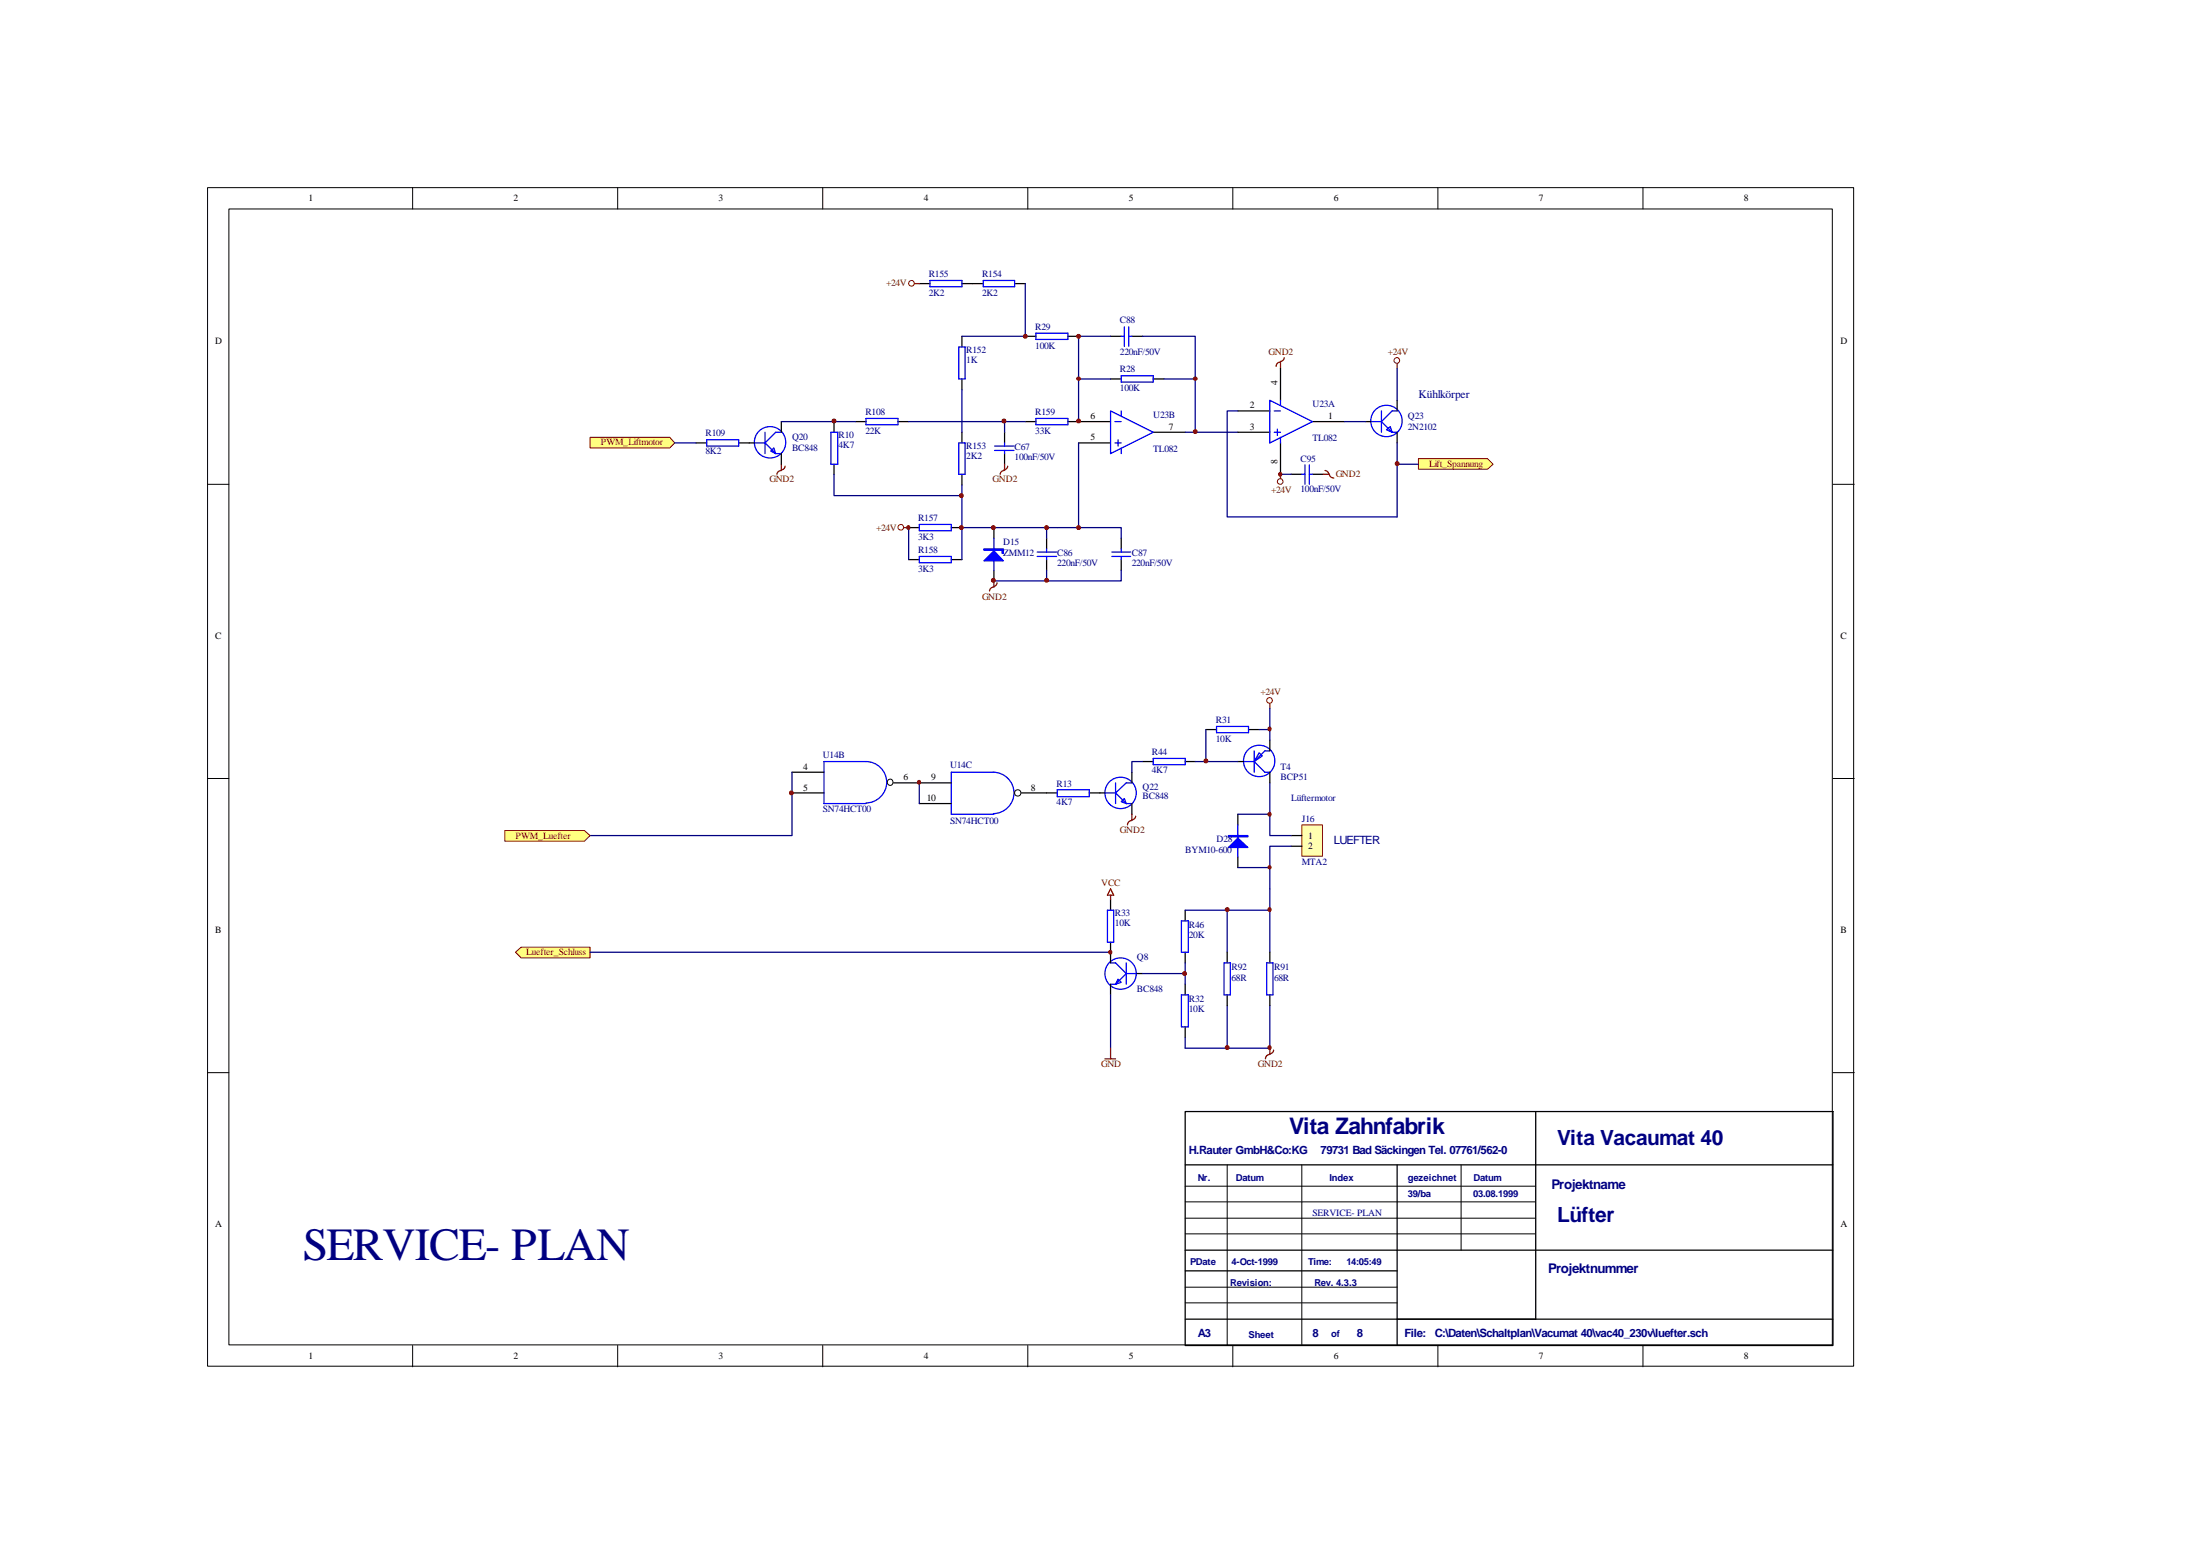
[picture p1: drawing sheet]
<svg xmlns="http://www.w3.org/2000/svg" width="297mm" height="210mm" viewBox="0 0 297 210" stroke-linecap="round" stroke-linejoin="round" font-family="sans-serif">
<g fill="none" stroke="#000" stroke-width=".14">
<path d="M28 25.3h222.3v159.1h-222.3zM30.9 28.2h216.5v153.3h-216.5zM55.7 25.3v2.9M83.4 25.3v2.9M111.1 25.3v2.9M138.8 25.3v2.9M166.5 25.3v2.9M194.1 25.3v2.9M221.8 25.3v2.9M28 65.4h2.9M247.5 65.4h2.9M28 105.1h2.9"/>
<path d="M247.5 105.1h2.9M28 144.8h2.9M165.7 157.2v24.4M175.8 157.2v24.4M197.3 157.2v11.6M247.5 144.8h2.9M160 175.9h28.6M160 173.8h28.6M160 166.6h47.3M160 164.4h47.3M160 162.2h47.3M160 160.1h47.3"/>
<path d="M55.7 181.6v2.9M83.4 181.6v2.9M111.1 181.6v2.9M138.8 181.6v2.9M166.5 181.6v2.9M194.1 181.6v2.9M221.8 181.6v2.9"/>
<circle cx="120.2" cy="105.6" r=".4"/>
</g>
<g fill="none" stroke="#000" stroke-width=".17">
<path d="M162.8 98.5h1.5M168.6 98.5h1.4M106.9 104.2h4.4M106.9 107h4.4M120.6 105.7h3.5M149.9 121.4v1.5M149.9 127.2v2.8M149.9 132.9v1.4M153.5 131.4h.8M160 122.9v1.4M160 128.5v1.5M160 132.9v1.4"/>
<path d="M160 138.6v1.5M160 150h87.5v31.6h-87.5zM160 157.2h87.5M188.6 157.2v24.4M207.3 150v28.1M160 178.1h87.5M160 171.5h28.6M160 168.8h87.5"/>
</g>
<g fill="none" stroke="#00f" stroke-width=".17">
<path d="M164.3 98.1h4.3v.8h-4.3zM116.9 108.4a2.79 2.79 0 0 0 2.8-2.8 2.79 2.79 0 0 0-2.8-2.8h-5.6v5.7h5.6M149.5 122.9h.9v4.3h-.9zM149.9 130h.7l1.5 1.4M149.9 132.9h.7M151 132.2l.4 .4-.8 .3zM152.1 130v2.9M152.1 131.4l-1.5 1.5M152.1 131.4h1.4M159.5 124.3h.9v4.2h-.9zM159.5 134.3h.9v4.3h-.9z"/>
<circle cx="151.3" cy="131.4" r="2.12"/>
</g>
<circle cx="171.4" cy="94.5" r=".38" fill="none" stroke="#800000" stroke-width=".14"/>
<path d="M171.4 95v.6" fill="none" stroke="#800000" stroke-width=".17"/>
<path d="M171.4 120v2.9h-11.4M149.9 134.3v7.2M154.3 131.4h5.7M160 130v2.9M165.7 122.9v5.6M165.7 135.7v5.8M171.4 135.7v5.8h-11.4v-1.4M171.4 122.9v5.6" fill="none" stroke="#000080" stroke-width=".17"/>
<path d="M175.9 111.4h2.7v4.2h-2.7z" fill="#ffffb0"/>
<path d="M175.8 111.4h2.8v4.2h-2.8z" fill="none" stroke="#800000" stroke-width=".14"/>
<path d="M174.3 112.8h1.5M174.3 114.2h1.5M165.7 128.5v1.5M165.7 134.3v1.4M171.4 128.5v1.5M171.4 134.3v1.4" fill="none" stroke="#000" stroke-width=".17"/>
<path d="M106.9 104.2v8.6h-27.2M171.4 105.7v7.1h2.9M174.3 114.2h-2.9v2.9" fill="none" stroke="#000080" stroke-width=".17"/>
<path d="M165.3 130h.8v4.3h-.8zM171 130h.9v4.3h-.9z" fill="none" stroke="#00f" stroke-width=".17"/>
<path d="M68.2 112.1h10.7l.8 .7-.8 .8h-10.7z" fill-rule="evenodd" fill="#ffff80" stroke="#800000" stroke-width=".14"/>
<g fill="none" stroke="#00f" stroke-width=".17">
<path d="M134.1 104.2a2.79 2.79 0 0 1 2.8 2.8 2.79 2.79 0 0 1-2.8 2.8M134.2 104.2h-5.8v5.7h5.8M155.7 102.4h4.3v.8h-4.3zM167.1 111.4v4.3M167.9 102.8h1.4M169.3 102.8l1.5 1.4h.6M169.3 101.4v2.8M170 101.6l.4 .4-1.1 .8zM171.4 101.4h-.6l-1.5 1.4"/>
<circle cx="170" cy="102.7" r="2.12"/>
</g>
<path d="M171.4 99.9v1.5M124.1 105.7h4.3M124.1 108.5h4.3M137.9 107h3.4M154.3 102.8h1.4M160 102.8h1.4M167.1 102.8h.8M167.1 109.9v1.5M167.1 115.7v1.4M171.4 104.2v1.5" fill="none" stroke="#000" stroke-width=".17"/>
<circle cx="137.4" cy="107" r=".43" fill="none" stroke="#000" stroke-width=".14"/>
<path d="M162.8 98.5v4.3M170 98.5h1.4M171.4 95.6v4.3M161.4 102.8h5.7M167.1 117.1h4.3v2.9M167.1 109.9h4.3" fill="none" stroke="#000080" stroke-width=".17"/>
<g fill="#00f" stroke="#00f" stroke-width=".17">
<path d="M165.9 112.8h2.6v.2h-2.6z" fill-rule="evenodd"/>
<path d="M165.9 114.4l1.2-1.3 1.4 1.3z" fill-rule="evenodd"/>
</g>
<path d="M79.7 59h10.7l.7 .8-.7 .7h-10.7z" fill-rule="evenodd" fill="#ffff80" stroke="#800000" stroke-width=".14"/>
<g fill="none" stroke="#000" stroke-width=".17">
<path d="M124.1 38.3h1.5M129.9 38.3h2.9M137 38.3h1.4M94 59.8h1.4M99.7 59.8h1.5M112.6 56.9v1.4M115.5 56.9h1.4M121.2 56.9h1.5M129.9 45.4v1.4M129.9 51.2v1.4M129.9 58.3v1.5M135.6 58.3v1.5"/>
<path d="M138.4 56.9h1.5M138.4 45.4h1.5M144.2 56.9h5.7M144.2 45.4h1.4M145.6 59.8h4.3M149.9 51.2h1.5M149.9 45.4h1.5M152.8 45.4h1.5M155.7 58.3h4.3M155.7 51.2h1.4M184.4 56.9h.7M188.6 54v1.5"/>
<path d="M188.6 58.3v1.5M112.6 62.7v1.3M122.7 71.2h1.4M122.7 75.5h1.4M128.4 71.2h1.5M128.4 75.5h1.5M129.9 64v1.5M134.2 71.2v1.5M134.2 77v1.4M135.6 61.2v1.5M141.3 72.7v1.4M141.3 75.5v1.5"/>
<path d="M151.4 72.7v1.4M151.4 75.5v1.5"/>
</g>
<g fill="none" stroke="#00f" stroke-width=".17">
<path d="M125.6 37.9h4.3v.8h-4.3zM132.8 37.9h4.2v.8h-4.2zM95.4 59.4h4.3v.8h-4.3zM112.2 58.3h.9v4.4h-.9zM116.9 56.5h4.3v.8h-4.3zM129.5 59.8h.8v4.2h-.8zM129.5 46.8h.8v4.4h-.8zM135.6 59.8v.4M139.9 56.5h4.3v.8h-4.3zM139.9 45h4.3v.8h-4.3zM149.9 55.5l5.8 2.8-5.8 2.9zM150.5 56.9h.9"/>
<path d="M150.5 59.8h.9M151 59.4v.8M151.4 50.7h4.3v.9h-4.3zM151.4 55.5v.6M151.4 45.4h.4M151.8 44.1v2.7M152.4 45.4h.4M152.4 44.1v2.7M185.1 56.9h1.4M186.5 55.5v2.8M186.5 56.9l1.5 1.4M187.2 58l.5-.4 .3 .7z"/>
<path d="M188 58.3h.6M188.6 55.5h-.6l-1.5 1.4M124.1 70.8h4.3v.8h-4.3zM124.1 75.1h4.3v.9h-4.3zM134.2 72.7v4.3M134.3 60.2h2.6M134.3 60.8h2.6M135.6 60.8v.4M140 75.1h2.7M140 74.5h2.7M141.3 74.1v.4M141.3 75.1v.4"/>
<path d="M150.1 75.1h2.6M150.1 74.5h2.6M151.4 60.5v.7M151.4 74.1v.4M151.4 75.1v.4"/>
<circle cx="187.2" cy="56.8" r="2.12"/>
</g>
<g fill="none" stroke="#000080" stroke-width=".17">
<path d="M138.4 38.3v7.1M112.6 56.9h2.9M122.7 56.9h15.7M135.6 56.9v1.4M145.6 59.8v11.4M149.9 51.2h-4.3v5.7M149.9 45.4h-4.3v5.8M154.3 45.4h7.1v5.8M157.1 51.2h4.3v7.1h-1.4M161.4 58.3h5.7M122.7 71.2v4.3M141.3 77v1.4h-7.1"/>
<path d="M141.3 71.2v1.5M151.4 72.7v-1.5h-21.5v4.3M151.4 77v1.4h-10.1"/>
</g>
<g fill="#00f" stroke="#00f" stroke-width=".17">
<path d="M132.8 74.1h2.7v.6h-.2v-.4h-2.5z" fill-rule="evenodd"/>
<path d="M132.8 75.7l1.4-1.3 1.3 1.3z" fill-rule="evenodd"/>
</g>
<g fill="none" stroke="#800000" stroke-width=".14">
<circle cx="123.1" cy="38.2" r=".38"/>
<circle cx="121.6" cy="71.2" r=".38"/>
</g>
<path d="M123.5 38.3h.6M122.1 71.2h.6M135.6 63.5l-.5 .3-.1 .2M135.6 62.7v.8M136.1 62.9l-.3 .5h-.2" fill="none" stroke="#800000" stroke-width=".17"/>
<path d="M191.5 61.9h9.3l.8 .8-.8 .6h-9.3z" fill-rule="evenodd" fill="#ffff80" stroke="#800000" stroke-width=".14"/>
<path d="M149.9 120l.5 .8h-.9zM152.8 109.9v.9a.58 .58 0 0 0-.6 .6M153.3 110.2l-.2 .4-.3 .1M149.9 120.8v.6M149.2 142.9h1.4M149.9 141.5v1.4M171.4 141.5v.8a.58 .58 0 0 0-.5 .6M172 141.7l-.3 .5-.3 .1" fill="none" stroke="#800000" stroke-width=".17"/>
<g fill="none" stroke="#00f" stroke-width=".17">
<path d="M142.7 106.6h4.4v.9h-4.4zM149.2 107h1.4M150.6 105.7v2.8M150.6 107l1.5 1.5M151.4 108.2l.4-.4 .3 .7zM152.1 108.5h.7M152.8 105.7h-.7l-1.5 1.3"/>
<circle cx="151.3" cy="107" r="2.12"/>
</g>
<path d="M141.3 107h1.4M147.1 107h2.1M152.8 104.2v1.5M152.8 108.5v1.4" fill="none" stroke="#000" stroke-width=".17"/>
<path d="M124.1 105.7v2.8M154.3 102.8h-1.5v1.4" fill="none" stroke="#000080" stroke-width=".17"/>
<g fill="#800000" stroke="#800000" stroke-width=".14">
<path d="M145.4 51a.26 .26 0 0 1 .3-.1 .26 .26 0 0 1 .2 .3l-.3 .1h-.2z" fill-rule="evenodd"/>
<path d="M161.1 51a.26 .26 0 0 1 .3-.1 .26 .26 0 0 1 .2 .3l-.2 .1h-.2z" fill-rule="evenodd"/>
<path d="M171.3 116.9h.3v.3h-.3l-.1-.1z" fill-rule="evenodd"/>
<path d="M171.2 98.3l.2-.2 .2 .1v.2l-.2 .3a.25 .25 0 0 1-.2-.2 .25 .25 0 0 1 0-.2z" fill-rule="evenodd"/>
<path d="M171.2 109.8l.2-.1h.2v.2l-.2 .3a.25 .25 0 0 1-.2-.2 .25 .25 0 0 1 0-.2z" fill-rule="evenodd"/>
<path d="M123.9 105.5l.2-.2 .1 .1 .1 .2-.2 .2a.25 .25 0 0 1-.2-.1 .25 .25 0 0 1 0-.2z" fill-rule="evenodd"/>
<path d="M122.5 71.1l.2-.1h.1l.1 .2-.2 .3a.25 .25 0 0 1-.3-.2 .25 .25 0 0 1 .1-.2z" fill-rule="evenodd"/>
<path d="M171.2 122.6l.2-.1 .2 .1v.2l-.2 .2a.25 .25 0 0 1-.2-.1 .25 .25 0 0 1 0-.3z" fill-rule="evenodd"/>
<path d="M171.3 141.2h.3v.2l-.2 .3a.26 .26 0 0 1-.2-.2 .26 .26 0 0 1 .1-.3z" fill-rule="evenodd"/>
<circle cx="141.3" cy="71.2" r=".26"/>
<circle cx="141.3" cy="78.3" r=".26"/>
<circle cx="145.6" cy="71.2" r=".26"/>
<circle cx="162.8" cy="102.7" r=".26"/>
<circle cx="145.6" cy="45.4" r=".26"/>
<circle cx="145.6" cy="56.8" r=".26"/>
<circle cx="134.1" cy="71.2" r=".26"/>
<circle cx="165.7" cy="122.8" r=".26"/>
<circle cx="165.7" cy="141.4" r=".26"/>
<circle cx="159.9" cy="131.4" r=".26"/>
</g>
<path d="M69.6 128.5l.8-.6h9.3v1.4h-9.3z" fill-rule="evenodd" fill="#ffff80" stroke="#800000" stroke-width=".14"/>
<path d="M172.3 49.5a.58 .58 0 0 1 .6-.6v.8M173.4 48.3l-.3 .4-.2 .1M188.6 49.1v.6M105.5 62.7v.8l-.3 .1-.2 .2-.1 .2M106 62.9l-.3 .5h-.2M134.1 79.3l-.4 .2-.1 .3M134.2 78.4v.9M134.6 78.7l-.2 .4-.3 .1M172.9 64v.6M178.6 64h.9l.1 .3 .2 .2h.3M178.9 63.5l.4 .3 .1 .2" fill="none" stroke="#800000" stroke-width=".17"/>
<g fill="none" stroke="#00f" stroke-width=".17">
<path d="M101.9 59.8h1.4M103.3 58.3v2.9M103.3 59.8l1.4 1.4M105.5 58.3h-.8l-1.4 1.5M171.4 54l5.8 2.9-5.8 2.9zM172 58.3h.9M172 55.5h.9M172.5 57.9v.9M172.9 54v.7M172.9 59v.8M104.1 60.9l.4-.4 .2 .7zM104.7 61.2h.8"/>
<path d="M175.8 64h.4M176.2 62.8v2.6M176.8 64h.4M176.8 62.8v2.6"/>
<circle cx="104" cy="59.7" r="2.12"/>
</g>
<path d="M101.2 59.8h.7M105.5 56.9v1.4M167.1 58.3h4.3M167.1 55.5h4.3M172.9 49.7v4.3M172.9 59.8v4.2M177.2 56.9h4.3M105.5 61.2v1.5M174.3 64h1.5M177.2 64h1.4" fill="none" stroke="#000" stroke-width=".17"/>
<path d="M91.1 59.8h2.9M105.5 56.9h7.1M129.9 52.6v5.7M129.9 45.4h8.5M167.1 55.5h-1.4v14.3h22.9v-7.1M181.5 56.9h2.9M188.6 59.8v2.9h2.9M188.6 49.7v4.3M112.6 64v2.9h17.3v4.3M129.9 65.5v1.4M172.9 64h1.4M79.7 128.5h70.2" fill="none" stroke="#000080" stroke-width=".17"/>
<g fill="#800000" stroke="#800000" stroke-width=".14">
<path d="M172.7 63.9l.2-.1h.1l.1 .2-.2 .3a.25 .25 0 0 1-.2-.2 .25 .25 0 0 1 0-.2z" fill-rule="evenodd"/>
<path d="M149.8 128.3h.3v.2l-.2 .3a.26 .26 0 0 1-.2-.2 .26 .26 0 0 1 .1-.3z" fill-rule="evenodd"/>
<circle cx="112.6" cy="56.8" r=".26"/>
<circle cx="129.8" cy="71.2" r=".26"/>
<circle cx="135.5" cy="56.8" r=".26"/>
<circle cx="129.8" cy="66.9" r=".26"/>
<circle cx="138.4" cy="45.4" r=".26"/>
<circle cx="161.4" cy="58.3" r=".26"/>
<circle cx="188.6" cy="62.6" r=".26"/>
<circle cx="134.1" cy="78.3" r=".26"/>
<circle cx="106.8" cy="107" r=".26"/>
</g>
<g fill="none" stroke="#800000" stroke-width=".14">
<circle cx="188.6" cy="48.7" r=".38"/>
<circle cx="172.9" cy="65" r=".38"/>
</g>
<text font-size="6.2" fill="#000080" x="40.9" y="170.1">SERVICE- PLAN</text>
<text font-size="3.1" fill="#000080" x="174.1" y="153.1">Vita Zahnfabrik</text>
<g font-size="2.8" fill="#000080">
<text x="210.2" y="154.6">Vita Vacaumat 40</text>
<text x="210.2" y="164.9">Lüfter</text>
</g>
<g font-size="1.8" fill="#000080">
<text x="209.5" y="160.5">Projektname</text>
<text x="209" y="171.8">Projektnummer</text>
</g>
<text font-size="1.6" fill="#000080" x="191.5" y="53.7">Kühlkörper</text>
<g font-size="1.5" fill="#000080">
<text x="180.1" y="113.9">LUEFTER</text>
<text x="160.5" y="155.8">H.Rauter GmbH&amp;Co:KG</text>
<text x="178.3" y="155.8">79731 Bad Säckingen Tel. 07761/562-0</text>
<text x="161.7" y="180.4">A3</text>
<text x="177.2" y="180.4">8</text>
<text x="183.2" y="180.4">8</text>
<text x="189.7" y="180.4">File:</text>
<text x="193.7" y="180.4">C:\Daten\Schaltplan\Vacumat 40\vac40_230v\luefter.sch</text>
</g>
<g font-size="1.3">
<text x="41.7" y="27.2">1</text>
<text x="69.3" y="27.2">2</text>
<text x="97" y="27.2">3</text>
<text x="124.7" y="27.2">4</text>
<text x="152.4" y="27.2">5</text>
<text x="180.1" y="27.2">6</text>
<text x="207.8" y="27.2">7</text>
<text x="235.5" y="27.2">8</text>
<text x="29" y="46.5">D</text>
<text x="248.5" y="46.5">D</text>
<text x="172.5" y="51.9" transform="rotate(-90 172.5 51.9)">4</text>
<text x="147.2" y="59.5">5</text>
<text x="147.2" y="56.6">6</text>
<text x="157.8" y="58">7</text>
<text x="168.7" y="58">3</text>
<text x="168.7" y="55.1">2</text>
<text x="179.3" y="56.6">1</text>
<text x="172.5" y="62.7" transform="rotate(-90 172.5 62.7)">8</text>
<text x="29" y="86.2">C</text>
<text x="248.5" y="86.2">C</text>
<text x="108.5" y="103.9">4</text>
<text x="108.5" y="106.8">5</text>
<text x="122" y="105.3">6</text>
<text x="125.7" y="105.3">9</text>
<text x="139.2" y="106.8">8</text>
<text x="125.1" y="108.1">10</text>
<text x="176.6" y="113.2">1</text>
<text x="176.6" y="114.7">2</text>
<text x="29" y="125.9">B</text>
<text x="248.5" y="125.9">B</text>
<text x="29" y="165.6">A</text>
<text x="248.5" y="165.6">A</text>
<text x="41.7" y="183.4">1</text>
<text x="69.3" y="183.4">2</text>
<text x="97" y="183.4">3</text>
<text x="124.7" y="183.4">4</text>
<text x="152.4" y="183.4">5</text>
<text x="180.1" y="183.4">6</text>
<text x="207.8" y="183.4">7</text>
<text x="235.5" y="183.4">8</text>
</g>
<g font-size="1.3" fill="#800000">
<text x="119.6" y="38.6">+24V</text>
<text x="171.3" y="47.9">GND2</text>
<text x="187.4" y="47.9">+24V</text>
<text x="81.1" y="60.1">PWM_Liftmotor</text>
<text x="103.9" y="65.1">GND2</text>
<text x="134" y="65.1">GND2</text>
<text x="180.3" y="64.4">GND2</text>
<text x="193" y="63">Lift_Spannung</text>
<text x="118.3" y="71.6">+24V</text>
<text x="171.6" y="66.6">+24V</text>
<text x="132.6" y="81">GND2</text>
<text x="170.2" y="93.8">+24V</text>
<text x="69.6" y="113.2">PWM_Luefter</text>
<text x="151.2" y="112.5">GND2</text>
<text x="148.7" y="119.6">VCC</text>
<text x="71" y="129">Luefter_Schluss</text>
<text x="148.7" y="144">GND</text>
<text x="169.8" y="144">GND2</text>
</g>
<g font-size="1.3" fill="#000080">
<text x="125.4" y="37.4">R155</text>
<text x="125.4" y="39.9">2K2</text>
<text x="132.6" y="37.4">R154</text>
<text x="132.6" y="39.9">2K2</text>
<text x="130.5" y="47.7">R152</text>
<text x="139.8" y="44.5">R29</text>
<text x="139.8" y="47.1">100K</text>
<text x="151.2" y="43.6">C88</text>
<text x="151.2" y="47.9">220nF/50V</text>
<text x="130.5" y="49">1K</text>
<text x="151.2" y="50.2">R28</text>
<text x="151.2" y="52.8">100K</text>
<text x="95.2" y="58.9">R109</text>
<text x="106.9" y="59.5">Q20</text>
<text x="113.2" y="59.1">R10</text>
<text x="116.8" y="56">R108</text>
<text x="116.8" y="58.6">22K</text>
<text x="139.8" y="56">R159</text>
<text x="139.8" y="58.6">33K</text>
<text x="155.7" y="56.4">U23B</text>
<text x="177.2" y="55">U23A</text>
<text x="177.2" y="59.5">TL082</text>
<text x="190.1" y="56.6">Q23</text>
<text x="190.1" y="58">2N2102</text>
<text x="95.2" y="61.3">8K2</text>
<text x="106.9" y="60.9">BC848</text>
<text x="113.2" y="60.5">4K7</text>
<text x="130.5" y="60.6">R153</text>
<text x="130.5" y="61.9">2K2</text>
<text x="137" y="60.7">C67</text>
<text x="137" y="62.2">100nF/50V</text>
<text x="155.7" y="61">TL082</text>
<text x="175.6" y="62.3">C95</text>
<text x="124" y="70.3">R157</text>
<text x="175.6" y="66.5">100nF/50V</text>
<text x="124" y="72.9">3K3</text>
<text x="124" y="74.6">R158</text>
<text x="124" y="77.2">3K3</text>
<text x="135.5" y="73.6">D15</text>
<text x="135.5" y="75">ZMM12</text>
<text x="142.7" y="75">C86</text>
<text x="142.7" y="76.5">220nF/50V</text>
<text x="152.8" y="75">C87</text>
<text x="152.8" y="76.5">220nF/50V</text>
<text x="155.5" y="101.9">R44</text>
<text x="164.2" y="97.6">R31</text>
<text x="164.2" y="100.2">10K</text>
<text x="111.1" y="102.3">U14B</text>
<text x="128.3" y="103.7">U14C</text>
<text x="142.7" y="106.2">R13</text>
<text x="154.3" y="106.6">Q22</text>
<text x="154.3" y="107.9">BC848</text>
<text x="155.5" y="104.4">4K7</text>
<text x="172.9" y="103.9">T4</text>
<text x="172.9" y="105.3">BCP51</text>
<text x="111.1" y="109.6">SN74HCT00</text>
<text x="128.3" y="111.2">SN74HCT00</text>
<text x="142.7" y="108.7">4K7</text>
<text x="164.3" y="113.7">D28</text>
<text x="174.3" y="108.1">Lüftermotor</text>
<text x="175.8" y="111">J16</text>
<text x="160" y="115.2">BYM10-600</text>
<text x="175.8" y="116.8">MTA2</text>
<text x="150.5" y="123.6">R33</text>
<text x="150.5" y="125">10K</text>
<text x="160.5" y="125.2">R46</text>
<text x="153.5" y="129.6">Q8</text>
<text x="160.5" y="126.7">20K</text>
<text x="166.3" y="131">R92</text>
<text x="172" y="131">R91</text>
<text x="153.5" y="134">BC848</text>
<text x="160.5" y="135.2">R32</text>
<text x="160.5" y="136.7">10K</text>
<text x="166.3" y="132.4">68R</text>
<text x="172" y="132.4">68R</text>
<text x="161.7" y="159.4">Nr.</text>
<text x="166.9" y="159.4">Datum</text>
<text x="179.5" y="159.4">Index</text>
<text x="190.1" y="159.4">gezeichnet</text>
<text x="190.1" y="161.6">39/ba</text>
<text x="198.9" y="161.6">03.08.1999</text>
<text x="199" y="159.4">Datum</text>
<text x="177.2" y="164.1">SERVICE- PLAN</text>
<text x="160.7" y="170.7">PDate</text>
<text x="166.1" y="173.6">Revision:</text>
<text x="166.3" y="170.7">4-Oct-1999</text>
<text x="176.6" y="170.7">Time:</text>
<text x="177.5" y="173.6">Rev. 4.3.3</text>
<text x="181.8" y="170.7">14:05:49</text>
<text x="168.6" y="180.6">Sheet</text>
<text x="179.7" y="180.4">of</text>
</g>
</svg>
